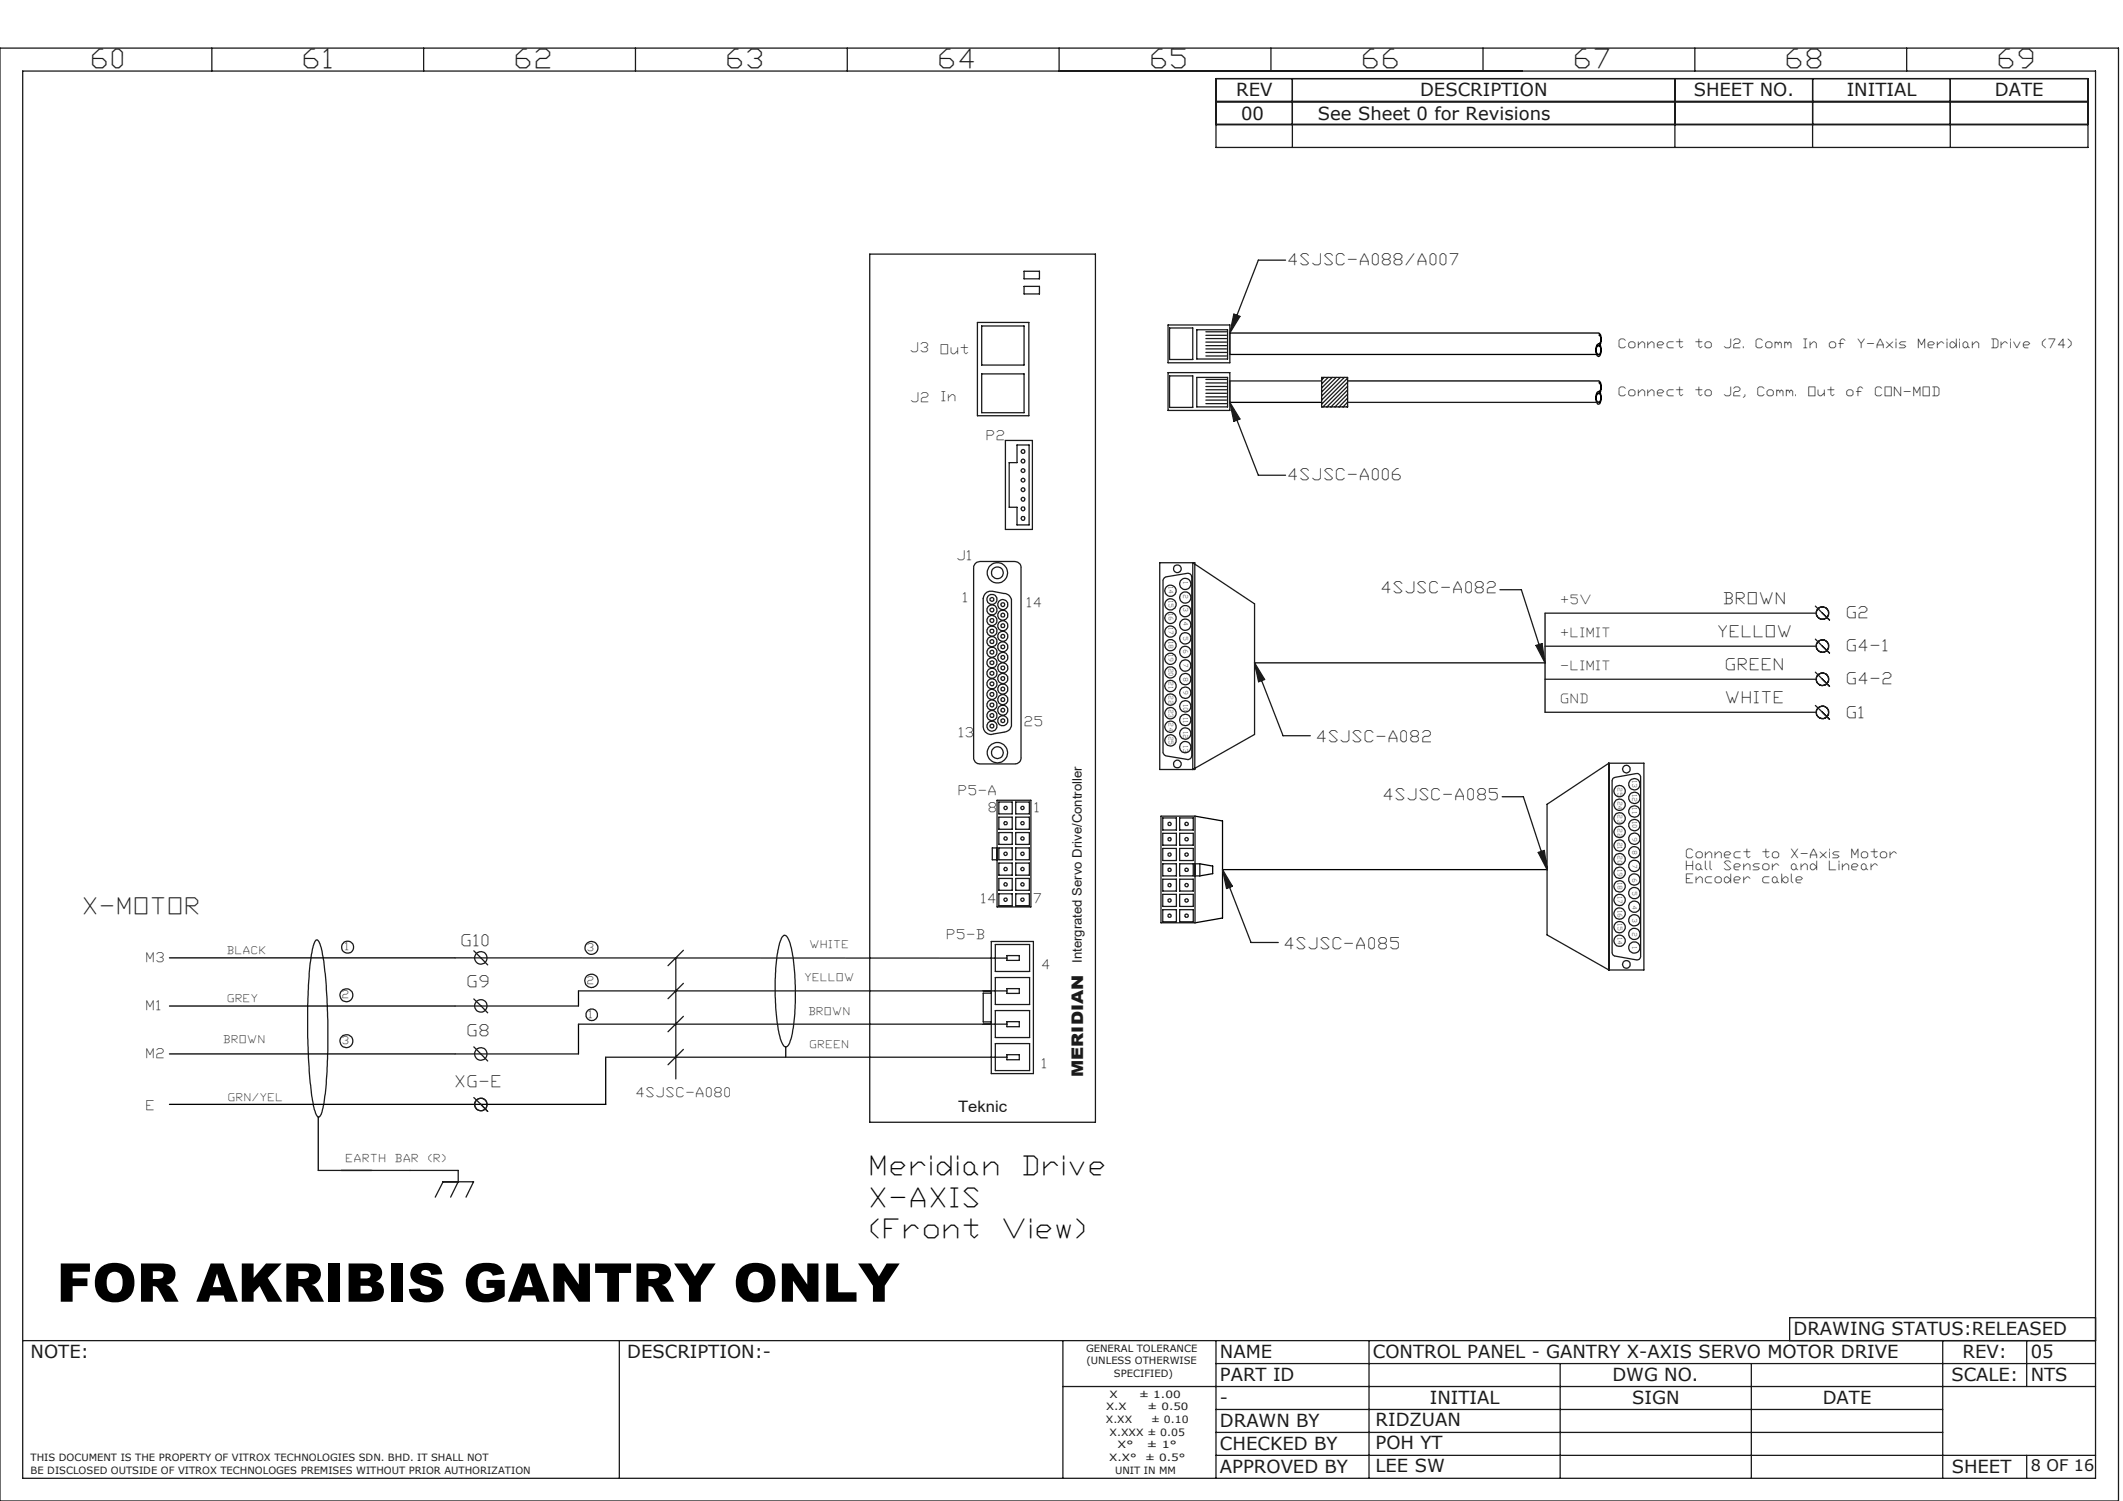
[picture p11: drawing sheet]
<svg xmlns="http://www.w3.org/2000/svg" width="297mm" height="210mm" viewBox="0 0 297 210" stroke-linecap="round" stroke-linejoin="round" font-family="sans-serif">
<g fill="none" stroke="#000" stroke-width=".18">
<path d="M172 53.3v3h12.9M188.5 53.3h35.1a.98 .98 0 0 1 .1 1.4l-.1 .1M223.4 48.5a.32 .32 0 0 1 .4-.1 .32 .32 0 0 1 .1 .5l.1 .4a.38 .38 0 0 1-.1 .4 .38 .38 0 0 1-.5 .1l-.1-.5zM223.4 48.3a.29 .29 0 0 1 .4-.2 .29 .29 0 0 1 .1 .4l.1 .4a.47 .47 0 0 1-.5 .7l-.2-.6zM223.5 55.1a.44 .44 0 0 1 .5 .5v.3a.47 .47 0 0 1-.5 .6l-.2-.3v-.6zM223.5 54.8a.44 .44 0 0 1 .5 .6v.3a.38 .38 0 0 1-.1 .4 .38 .38 0 0 1-.5 .1l-.1-.3v-.6zM223.6 46.9a.98 .98 0 0 1 .1 1.4l-.1 .1M223.6 53.5a.99 .99 0 0 1 0 1.6M223.6 48.1a.99 .99 0 0 0 0-1.5h-51.6v3h51.6M175.5 92.7h40.6M216.1 85.8v13.9M167.2 114.2l3.8 .7v13.5l-3.8 .7"/>
<path d="M23.7 134h40M80.9 138.6v2.1M167.9 120.9l1.8 .3v1l-1.8 .3M171 121.7h45.4M23.7 147.5h40M23.7 140.7h40M44.5 156.3v7.5M80.9 143.3v4.2M84.7 147.9v6.6h-61M109.9 146.5v1.4"/>
</g>
<g fill="none" stroke="#191924" stroke-width=".18">
<path d="M0 6.7h296.4v203.3h-296.4zM3.2 9.9h290v196.9h-290zM29.6 6.7v3.2M59.3 6.7v3.2M88.9 6.7v3.2M118.5 6.7v3.2M148.2 6.7v3.2M170.1 11h122v9.6h-122zM170.1 14.2h122M170.1 17.4h122M177.8 6.7v3.2M180.8 11v9.6"/>
<path d="M207.5 6.7v3.2M234.3 11v9.6M237.1 6.7v3.2M253.6 11v9.6M266.7 6.7v3.2M272.8 11v9.6M121.7 35.6h31.5v121.4h-31.5zM143.3 38h2.1v1h-2.1zM179.8 36.4h-3.8l-3 7.7M136.7 45.1h7.2v13.1h-7.2zM137.3 45.6h6v5.5h-6zM137.3 52.3h6v5.4h-6z"/>
<path d="M143.3 40.1h2.1v1h-2.1zM163.4 45.5h8.6v5.3h-8.6zM163.4 52.1h8.6v5.3h-8.6zM163.6 45.9h3.3v4.4h-3.3zM163.6 52.6h3.3v4.4h-3.3zM167.4 46.1h4.3v4.1h-4.3zM167.4 52.8h4.3v4.1h-4.3zM168.7 48.8h2.9M168.7 49.3h2.9M168.7 49.8h2.9M168.7 47.4h2.9M168.7 46.4h2.9"/>
<path d="M168.7 46.9h2.9M168.7 47.9h2.9M168.7 48.4h2.9M168.7 55.5h2.9M168.7 56h2.9M168.7 56.5h2.9M168.7 54.1h2.9M168.7 53.1h2.9M168.7 53.6h2.9M168.7 54.5h2.9M168.7 55h2.9M172 53.3h12.9"/>
<path d="M172 56.3l1.5 2.3-.9 .3zM172.6 43.9l.9 .4-1.5 2.3zM173 58.8l3 7.7h3.8M184.9 52.8h3.6v4.1h-3.6zM185.2 52.8l-.3 .4M185.8 52.8l-.9 .9M186.4 52.8l-1.5 1.5M186.9 52.8l-2 2M187.5 52.8l-2.6 2.6M188.1 52.8l-3.2 3.2M188.5 56.3h35.1M188.5 52.9l-3.6 3.6"/>
<path d="M188.5 53.5l-3.4 3.4M188.5 54l-2.9 2.9M188.5 54.6l-2.3 2.3M188.5 55.1l-1.7 1.8M188.5 55.7l-1.2 1.2M188.5 56.3l-.6 .6M188.5 56.8v.1M136.5 78.8l.6-.2h4.9a.91 .91 0 0 1 .8 .8v26.6a.84 .84 0 0 1-.8 .9h-4.9a.84 .84 0 0 1-.9-.9v-26.7zM140.7 61.6h3.7v12.5h-3.7zM142.3 62.3h1.7v11.1h-1.7v-2.4h-1.1v-6.3h1.1zM162.2 78.7h4.9v29h-4.9zM166.9 78.7l8.6 5.8v18.3l-8.6 4.9z"/>
<path d="M137.5 83.7v17.9a1.1 1.1 0 0 0 1.5 1.1l1.4-.3a1.19 1.19 0 0 0 1.1-.8v-17.8a1.08 1.08 0 0 0-1.1-.8l-1.4-.2a1.1 1.1 0 0 0-1.5 1M162.9 80.8l.2-.1 3-.5a.53 .53 0 0 1 .6 .5v25a.55 .55 0 0 1-.6 .5l-3-.4-.2-.2-.2-.3v-24.1zM175.5 92.7l1.4 2.4-.8 .3zM176.5 95.2l3 7.7h3.8M209.8 82.5h3l2.5 7.7M214.9 90.3l.8-.2 .4 2.6zM216.1 90.4h38M216.1 95h38M216.1 85.8h38M216.1 99.7h38M254 84.8l1.9 1.9M254 89.4l1.9 2"/>
<path d="M254 94l1.9 2M254 98.7l1.9 1.9M139.5 118.6h-.7v1.7h.7M139.5 112h4.7v14.9h-4.7zM139.7 118.6h1.9v1.7h-1.9zM139.7 112.2h1.9v1.7h-1.9zM139.7 116.5h1.9v1.6h-1.9zM139.7 114.3h1.9v1.7h-1.9zM142.1 118.6h1.9v1.7h-1.9zM142.1 112.2h1.9v1.7h-1.9zM142.1 114.3h1.9v1.7h-1.9zM142.1 116.5h1.9v1.6h-1.9z"/>
<path d="M162.4 114.2h4.8v14.9h-4.8zM162.7 114.4h1.9v1.7h-1.9zM162.7 118.7h1.9v1.7h-1.9zM162.7 116.6h1.9v1.6h-1.9zM165 114.4h1.9v1.7h-1.9zM165 116.6h1.9v1.6h-1.9zM165 118.7h1.9v1.7h-1.9zM210.1 111.5h3l2.5 7.6M215.2 119.3l.8-.3 .4 2.7zM225.1 106.8h4.9v28.9h-4.9M225.1 106.8v28.9M225.1 106.8l-8.7 5.7v18.3l8.7 4.9"/>
<path d="M225.6 108.9l.4-.1 2.9-.6a.54 .54 0 0 1 .6 .6v25a.5 .5 0 0 1-.6 .5l-2.9-.5a.49 .49 0 0 1-.5-.6v-24zM44.2 131.5a.48 .48 0 0 1 .6 .6 42.9 42.9 0 0 1 1 9.6v6.8a28 28 0 0 1-.9 7.4 .35 .35 0 0 1-.5 .3 10.3 10.3 0 0 1-.9-4.3l-.2-2.1-.3-4.7 .1-5.9a25.7 25.7 0 0 1 .9-7.3zM63.7 134h77.2M66.3 139.8l1.9 1.9M66.3 133l1.9 2M80.9 138.6h60M94.5 134v16.9M95.6 133l-2.1 2.1M95.6 137.6l-2.1 2.1M109.6 130.9a.65 .65 0 0 1 .7 .6 26.7 26.7 0 0 1 1 8.8 16.4 16.4 0 0 1-1 5.8 .44 .44 0 0 1-.4 .4 .44 .44 0 0 1-.4-.4 14.6 14.6 0 0 1-1-5.5 26.6 26.6 0 0 1 .7-9l.2-.4zM138.7 131.7h5.9v18.5h-5.9zM138.7 139h-1.2v4h1.2"/>
<path d="M139.2 132.1h4.8v3.8h-4.8zM139.2 136.8h4.8v3.7h-4.8zM139.7 125.1h1.9v1.6h-1.9zM139.7 122.9h1.9v1.7h-1.9zM139.7 120.7h1.9v1.7h-1.9zM140.9 133.7h1.7v.7h-1.7zM140.9 138.3h1.7v.7h-1.7zM142.1 120.7h1.9v1.7h-1.9zM142.1 122.9h1.9v1.7h-1.9zM142.1 125.1h1.9v1.6h-1.9zM162.7 120.9h1.9v1.6h-1.9zM162.7 127.3h1.9v1.7h-1.9z"/>
<path d="M162.7 125.1h1.9v1.7h-1.9zM162.7 123h1.9v1.7h-1.9zM165 120.9h1.9v1.6h-1.9zM165 123h1.9v1.7h-1.9zM165 125.1h1.9v1.7h-1.9zM165 127.3h1.9v1.7h-1.9zM167.2 120.9h.7v1.6h-.7M171 121.7l1.4 2.3-.8 .3zM172 124.1l3 7.8h3.8M63.7 147.5h17.2M63.7 140.7h17.2M67.3 154.5l.9 1"/>
<path d="M80.9 143.3h60M84.7 147.9h56.2M95.6 142.2l-2.1 2.1M95.6 146.8l-2.1 2.2M139.2 141.4h4.8v3.8h-4.8zM139.2 146h4.8v3.8h-4.8zM140.9 142.9h1.7v.7h-1.7zM140.9 147.6h1.7v.7h-1.7zM44.5 163.8h19.6v1.5l-1.1 2.2M60.9 167.5l1.1-2.2h4.3l-1.1 2.2M3.2 187.6h290M86.6 187.6v19.2"/>
<path d="M148.7 194h144.5M148.7 187.6v19.2M170.1 197.2h101.7M170.1 190.8h123.1M170.1 187.6v19.2M191.5 187.6v19.2M218.3 190.8v16M245 190.8v16M271.8 187.6v19.2M283.5 187.6v6.4M293.2 184.4h-42.8v3.2M170.1 203.6h123.1"/>
<path d="M170.1 200.4h101.7M283.5 203.6v3.2"/>
<circle cx="143.1" cy="68.5" r=".28"/>
<circle cx="143.1" cy="71.2" r=".28"/>
<circle cx="143.1" cy="72.5" r=".28"/>
<circle cx="143.1" cy="69.8" r=".28"/>
<circle cx="143.1" cy="63.2" r=".27"/>
<circle cx="143.1" cy="65.8" r=".27"/>
<circle cx="143.1" cy="64.5" r=".27"/>
<circle cx="143.1" cy="67.2" r=".27"/>
<circle cx="164.7" cy="79.6" r=".53"/>
<circle cx="138.8" cy="88.3" r=".26"/>
<circle cx="138.8" cy="95.7" r=".26"/>
<circle cx="138.8" cy="86.8" r=".26"/>
<circle cx="138.8" cy="98.6" r=".26"/>
<circle cx="138.8" cy="97.1" r=".26"/>
<circle cx="138.8" cy="85.3" r=".26"/>
<circle cx="138.8" cy="89.8" r=".26"/>
<circle cx="138.8" cy="91.2" r=".25"/>
<circle cx="138.8" cy="92.7" r=".25"/>
<circle cx="138.8" cy="83.9" r=".25"/>
<circle cx="138.8" cy="94.2" r=".25"/>
<circle cx="138.8" cy="86.8" r=".71"/>
<circle cx="138.8" cy="95.7" r=".71"/>
<circle cx="138.8" cy="91.3" r=".71"/>
<circle cx="138.8" cy="88.3" r=".71"/>
<circle cx="138.8" cy="98.6" r=".71"/>
<circle cx="138.8" cy="97.1" r=".71"/>
<circle cx="138.8" cy="92.7" r=".71"/>
<circle cx="138.8" cy="89.8" r=".71"/>
<circle cx="138.8" cy="83.9" r=".7"/>
<circle cx="138.8" cy="94.2" r=".7"/>
<circle cx="138.8" cy="85.3" r=".7"/>
<circle cx="139.5" cy="80.1" r="1.43"/>
<circle cx="139.5" cy="80.1" r=".83"/>
<circle cx="140.3" cy="84.6" r=".26"/>
<circle cx="140.3" cy="87.6" r=".26"/>
<circle cx="140.3" cy="92" r=".26"/>
<circle cx="140.3" cy="94.9" r=".26"/>
<circle cx="140.3" cy="96.4" r=".26"/>
<circle cx="140.3" cy="93.4" r=".26"/>
<circle cx="140.3" cy="97.9" r=".26"/>
<circle cx="140.3" cy="86.1" r=".26"/>
<circle cx="140.3" cy="99.4" r=".25"/>
<circle cx="140.3" cy="90.5" r=".25"/>
<circle cx="140.3" cy="89" r=".25"/>
<circle cx="140.3" cy="97.9" r=".71"/>
<circle cx="140.3" cy="99.4" r=".71"/>
<circle cx="140.3" cy="84.6" r=".71"/>
<circle cx="140.3" cy="89" r=".71"/>
<circle cx="140.3" cy="87.5" r=".71"/>
<circle cx="140.3" cy="96.4" r=".71"/>
<circle cx="140.3" cy="94.9" r=".71"/>
<circle cx="140.3" cy="93.4" r=".71"/>
<circle cx="140.3" cy="90.5" r=".71"/>
<circle cx="140.3" cy="86.1" r=".71"/>
<circle cx="140.3" cy="92" r=".7"/>
<circle cx="163.7" cy="97.9" r=".8"/>
<circle cx="163.7" cy="99.8" r=".8"/>
<circle cx="163.7" cy="96" r=".8"/>
<circle cx="163.7" cy="94.1" r=".8"/>
<circle cx="163.7" cy="88.4" r=".79"/>
<circle cx="163.7" cy="84.6" r=".79"/>
<circle cx="163.7" cy="82.6" r=".79"/>
<circle cx="163.7" cy="86.5" r=".79"/>
<circle cx="163.7" cy="92.2" r=".79"/>
<circle cx="163.7" cy="90.3" r=".79"/>
<circle cx="165.8" cy="87.4" r=".8"/>
<circle cx="165.8" cy="91.2" r=".8"/>
<circle cx="165.8" cy="95" r=".8"/>
<circle cx="165.8" cy="96.9" r=".8"/>
<circle cx="165.8" cy="93.1" r=".8"/>
<circle cx="165.8" cy="89.3" r=".8"/>
<circle cx="165.8" cy="98.8" r=".8"/>
<circle cx="165.8" cy="83.6" r=".79"/>
<circle cx="165.8" cy="81.7" r=".79"/>
<circle cx="165.8" cy="85.5" r=".79"/>
<circle cx="255" cy="95" r=".87"/>
<circle cx="255" cy="99.7" r=".87"/>
<circle cx="255" cy="85.8" r=".87"/>
<circle cx="255" cy="90.4" r=".87"/>
<circle cx="138.8" cy="100.1" r=".26"/>
<circle cx="138.8" cy="101.6" r=".25"/>
<circle cx="138.8" cy="101.6" r=".71"/>
<circle cx="138.8" cy="100.1" r=".71"/>
<circle cx="139.5" cy="105.3" r=".83"/>
<circle cx="139.6" cy="105.3" r="1.42"/>
<circle cx="140.3" cy="100.8" r=".25"/>
<circle cx="140.3" cy="100.8" r=".71"/>
<circle cx="140.7" cy="115.2" r=".24"/>
<circle cx="140.7" cy="113" r=".23"/>
<circle cx="140.7" cy="117.3" r=".23"/>
<circle cx="140.7" cy="119.5" r=".23"/>
<circle cx="143" cy="115.2" r=".23"/>
<circle cx="143" cy="113" r=".22"/>
<circle cx="143" cy="117.3" r=".22"/>
<circle cx="143" cy="119.5" r=".22"/>
<circle cx="163.6" cy="115.3" r=".24"/>
<circle cx="163.6" cy="117.4" r=".23"/>
<circle cx="163.6" cy="119.6" r=".23"/>
<circle cx="163.7" cy="101.7" r=".8"/>
<circle cx="163.7" cy="103.6" r=".8"/>
<circle cx="164.7" cy="106.9" r=".54"/>
<circle cx="165.8" cy="104.5" r=".8"/>
<circle cx="165.8" cy="100.7" r=".8"/>
<circle cx="165.8" cy="102.6" r=".8"/>
<circle cx="166" cy="115.3" r=".24"/>
<circle cx="166" cy="119.6" r=".23"/>
<circle cx="166" cy="117.4" r=".23"/>
<circle cx="226.6" cy="114.5" r=".8"/>
<circle cx="226.6" cy="116.4" r=".8"/>
<circle cx="226.6" cy="118.3" r=".8"/>
<circle cx="226.6" cy="110.7" r=".8"/>
<circle cx="226.6" cy="112.6" r=".8"/>
<circle cx="227.5" cy="107.6" r=".54"/>
<circle cx="228.6" cy="113.5" r=".79"/>
<circle cx="228.6" cy="115.4" r=".79"/>
<circle cx="228.6" cy="111.6" r=".79"/>
<circle cx="228.6" cy="109.7" r=".79"/>
<circle cx="228.6" cy="119.2" r=".79"/>
<circle cx="228.6" cy="117.3" r=".79"/>
<circle cx="67.3" cy="134" r=".86"/>
<circle cx="140.7" cy="121.6" r=".24"/>
<circle cx="140.7" cy="123.7" r=".23"/>
<circle cx="140.7" cy="125.9" r=".23"/>
<circle cx="143" cy="121.6" r=".23"/>
<circle cx="143" cy="123.7" r=".22"/>
<circle cx="143" cy="125.9" r=".22"/>
<circle cx="163.6" cy="128.1" r=".24"/>
<circle cx="163.6" cy="121.7" r=".24"/>
<circle cx="163.6" cy="123.8" r=".23"/>
<circle cx="163.6" cy="126" r=".23"/>
<circle cx="166" cy="128.1" r=".24"/>
<circle cx="166" cy="121.7" r=".24"/>
<circle cx="166" cy="123.8" r=".23"/>
<circle cx="166" cy="126" r=".23"/>
<circle cx="226.6" cy="122.1" r=".8"/>
<circle cx="226.6" cy="125.9" r=".8"/>
<circle cx="226.6" cy="127.8" r=".8"/>
<circle cx="226.6" cy="131.6" r=".8"/>
<circle cx="226.6" cy="129.7" r=".8"/>
<circle cx="226.6" cy="124" r=".8"/>
<circle cx="226.6" cy="120.2" r=".8"/>
<circle cx="227.5" cy="134.9" r=".54"/>
<circle cx="228.6" cy="123.1" r=".79"/>
<circle cx="228.6" cy="121.2" r=".79"/>
<circle cx="228.6" cy="126.9" r=".78"/>
<circle cx="228.6" cy="124.9" r=".78"/>
<circle cx="228.6" cy="132.6" r=".78"/>
<circle cx="228.6" cy="130.7" r=".78"/>
<circle cx="228.6" cy="128.8" r=".78"/>
<circle cx="67.3" cy="140.7" r=".86"/>
<circle cx="67.3" cy="154.5" r=".86"/>
</g>
<path d="M175.5 92.7l1.4 2.4-.8 .3zM214.9 90.3l.8-.2 .4 2.6zM171 121.7l1.4 2.3-.8 .3zM215.2 119.3l.8-.3 .4 2.7zM172 56.3l1.5 2.3-.9 .3zM172.6 43.9l.9 .4-1.5 2.3z" fill-rule="evenodd" fill="#191924"/>
<g fill="none" stroke="#191924" stroke-width=".18">
<path d="M66.3 153.6l1.9 1.9M66.3 146.5l1.9 1.9"/>
<circle cx="48.5" cy="139.3" r=".9"/>
<circle cx="48.6" cy="132.5" r=".84"/>
<circle cx="82.7" cy="132.6" r=".9"/>
<circle cx="82.8" cy="137.2" r=".93"/>
<circle cx="48.5" cy="145.7" r=".9"/>
<circle cx="67.3" cy="147.5" r=".86"/>
<circle cx="67.3" cy="154.5" r=".86"/>
<circle cx="82.8" cy="142" r=".81"/>
</g>
<text font-size="7.5" x="7.9" y="182.1">FOR AKRIBIS GANTRY ONLY</text>
<g font-size="3.6" fill="#191924">
<text x="13" y="9.6">60</text>
<text x="42.6" y="9.6">61</text>
<text x="72.3" y="9.6">62</text>
<text x="101.9" y="9.6">63</text>
<text x="131.5" y="9.6">64</text>
<text x="161.2" y="9.6">65</text>
<text x="190.8" y="9.6">66</text>
<text x="220.4" y="9.6">67</text>
<text x="250.1" y="9.6">68</text>
<text x="279.7" y="9.6">69</text>
</g>
<g font-size="3.6">
<text x="121.9" y="164.4">Meridian</text>
<text x="143.3" y="164.4">Drive</text>
<text x="121.9" y="168.8">X-AXIS</text>
<text x="121.9" y="173.3">(Front</text>
<text x="140.5" y="173.3">View)</text>
</g>
<text font-size="3.1" fill="#191924" x="11.8" y="127.9">X-MOTOR</text>
<g font-size="2.5" fill="#191924">
<text x="172.9" y="13.4">REV</text>
<text x="173.6" y="16.8">00</text>
<text x="184.4" y="16.8">See Sheet 0 for Revisions</text>
<text x="198.7" y="13.4">DESCRIPTION</text>
<text x="236.9" y="13.4">SHEET NO.</text>
<text x="258.3" y="13.4">INITIAL</text>
<text x="279.1" y="13.4">DATE</text>
<text x="4.3" y="190">NOTE:</text>
<text x="87.7" y="190">DESCRIPTION:-</text>
<text x="170.7" y="190">NAME</text>
<text x="192.1" y="190">CONTROL PANEL - GANTRY X-AXIS SERVO MOTOR DRIVE</text>
<text x="250.9" y="186.8">DRAWING STATUS:RELEASED</text>
<text x="274.6" y="190">REV:</text>
<text x="284.1" y="190">05</text>
<text x="170.7" y="193.2">PART ID</text>
<text x="170.7" y="196.4">-</text>
<text x="200" y="196.4">INITIAL</text>
<text x="225.6" y="193.2">DWG NO.</text>
<text x="228.3" y="196.4">SIGN</text>
<text x="255" y="196.4">DATE</text>
<text x="273" y="193.2">SCALE:</text>
<text x="284.1" y="193.2">NTS</text>
<text x="170.7" y="199.6">DRAWN BY</text>
<text x="170.7" y="202.8">CHECKED BY</text>
<text x="192.4" y="202.7">POH YT</text>
<text x="192.4" y="199.5">RIDZUAN</text>
<text x="170.7" y="206">APPROVED BY</text>
<text x="192.4" y="205.9">LEE SW</text>
<text x="273" y="206">SHEET</text>
</g>
<g font-size="2.2" fill="#191924">
<text x="180.3" y="37">4SJSC-A088/A007</text>
<text x="180.3" y="67.2">4SJSC-A006</text>
<text x="193.4" y="83">4SJSC-A082</text>
<text x="240.4" y="89.1">YELLOW</text>
<text x="241.3" y="84.4">BROWN</text>
<text x="258.4" y="86.5">G2</text>
<text x="241.6" y="93.7">GREEN</text>
<text x="258.4" y="95.7">G4-2</text>
<text x="258.4" y="91.1">G4-1</text>
<text x="241.6" y="98.3">WHITE</text>
<text x="258.4" y="100.4">G1</text>
<text x="184.3" y="103.8">4SJSC-A082</text>
<text x="193.6" y="111.9">4SJSC-A085</text>
<text x="64.7" y="132.4">G10</text>
<text x="179.8" y="132.7">4SJSC-A085</text>
<text x="65.5" y="138.2">G9</text>
<text x="65.5" y="144.9">G8</text>
<text x="63.8" y="152.1">XG-E</text>
<text x="134" y="155.5">Teknic</text>
<text x="151.5" y="150.7" transform="rotate(-90 151.5 150.7)">MERIDIAN</text>
<text x="284.1" y="205.8">8 OF 16</text>
</g>
<g font-size="1.8" fill="#191924">
<text x="127.5" y="49.2">J3</text>
<text x="131.7" y="49.5">Out</text>
<text x="127.5" y="56.3">J2</text>
<text x="131.8" y="56.1">In</text>
<text x="138.1" y="61.5">P2</text>
<text x="134" y="78.3">J1</text>
<text x="134.8" y="84.2">1</text>
<text x="143.7" y="84.9">14</text>
<text x="218.5" y="84.4">+5V</text>
<text x="218.5" y="89.1">+LIMIT</text>
<text x="218.5" y="93.7">-LIMIT</text>
<text x="143.4" y="101.5">25</text>
<text x="218.5" y="98.3">GND</text>
<text x="134.2" y="103.1">13</text>
<text x="134.2" y="111.2">P5-A</text>
<text x="138.4" y="113.6">8</text>
<text x="144.8" y="113.6">1</text>
<text x="132.5" y="131.4">P5-B</text>
<text x="137.3" y="126.4">14</text>
<text x="144.7" y="126.4">7</text>
<text x="20.5" y="134.6">M3</text>
<text x="145.8" y="135.6">4</text>
<text x="151.3" y="134.7" transform="rotate(-90 151.3 134.7)">Intergrated Servo Drive/Controller</text>
<text x="20.5" y="141.3">M1</text>
<text x="20.5" y="148">M2</text>
<text x="145.8" y="149.4">1</text>
<text x="20.5" y="155.2">E</text>
<text x="89.1" y="153.5">4SJSC-A080</text>
</g>
<g font-size="1.8">
<text x="226.5" y="48.7">Connect</text>
<text x="237.2" y="48.7">to</text>
<text x="241.2" y="48.7">J2.</text>
<text x="245.7" y="48.7">Comm</text>
<text x="252.4" y="48.7">In</text>
<text x="255.9" y="48.7">of</text>
<text x="259.9" y="48.7">Y-Axis</text>
<text x="268.4" y="48.7">Meridian</text>
<text x="278.6" y="48.7">Drive</text>
<text x="285.8" y="48.7">(74)</text>
<text x="226.5" y="55.3">Connect</text>
<text x="237.2" y="55.3">to</text>
<text x="241.2" y="55.3">J2,</text>
<text x="245.9" y="55.3">Comm.</text>
<text x="253" y="55.3">Out</text>
<text x="258.4" y="55.3">of</text>
<text x="262.4" y="55.3">CON-MOD</text>
<text x="235.9" y="120">Connect</text>
<text x="246.6" y="120">to</text>
<text x="250.6" y="120">X-Axis</text>
<text x="259.1" y="120">Motor</text>
<text x="235.9" y="121.7">Hall</text>
<text x="235.9" y="123.5">Encoder</text>
<text x="241.3" y="121.7">Sensor</text>
<text x="246.6" y="123.5">cable</text>
<text x="250.6" y="121.7">and</text>
<text x="256" y="121.7">Linear</text>
</g>
<g font-size="1.5" fill="#191924">
<text x="31.9" y="133.5">BLACK</text>
<text x="48.3" y="132.9">1</text>
<text x="82.3" y="133">3</text>
<text x="82.3" y="137.6">2</text>
<text x="112.7" y="137.3">YELLOW</text>
<text x="113.4" y="132.7">WHITE</text>
<text x="31.9" y="140.2">GREY</text>
<text x="48" y="139.6">2</text>
<text x="82.4" y="142.4">1</text>
<text x="113.2" y="141.9">BROWN</text>
<text x="31.4" y="145.9">BROWN</text>
<text x="48" y="146.1">3</text>
<text x="113.4" y="146.6">GREEN</text>
<text x="32" y="154.1">GRN/YEL</text>
<text x="48.5" y="162.6">EARTH</text>
<text x="55.4" y="162.6">BAR</text>
<text x="60" y="162.6">(R)</text>
</g>
<g font-size="1.4" fill="#191924">
<text x="151.9" y="189.1">GENERAL TOLERANCE</text>
<text x="152" y="190.9">(UNLESS OTHERWISE</text>
<text x="154.7" y="197.3">X.X</text>
<text x="155.2" y="195.5">X</text>
<text x="155.8" y="192.7">SPECIFIED)</text>
<text x="159.4" y="195.5">± 1.00</text>
<text x="160.5" y="197.3">± 0.50</text>
<text x="154.7" y="199.1">X.XX</text>
<text x="155.2" y="200.9">X.XXX ± 0.05</text>
<text x="156.4" y="202.6">X°</text>
<text x="160.4" y="202.6">± 1°</text>
<text x="161.1" y="199.1">± 0.10</text>
<text x="4.3" y="204.4">THIS DOCUMENT IS THE PROPERTY OF VITROX TECHNOLOGIES SDN. BHD. IT SHALL NOT</text>
<text x="4.3" y="206.2">BE DISCLOSED OUTSIDE OF VITROX TECHNOLOGES PREMISES WITHOUT PRIOR AUTHORIZATION</text>
<text x="155.2" y="204.4">X.X°</text>
<text x="156" y="206.2">UNIT IN MM</text>
<text x="160.2" y="204.4">± 0.5°</text>
</g>
<g font-size=".8" fill="#191924">
<text x="163.5" y="82.2" transform="rotate(90 163.5 82.2)">14</text>
<text x="165.6" y="81.4" transform="rotate(90 165.6 81.4)">1</text>
<text x="165.6" y="83.2" transform="rotate(90 165.6 83.2)">2</text>
<text x="163.5" y="84.1" transform="rotate(90 163.5 84.1)">15</text>
<text x="163.5" y="86" transform="rotate(90 163.5 86)">16</text>
<text x="163.5" y="87.9" transform="rotate(90 163.5 87.9)">17</text>
<text x="163.5" y="89.8" transform="rotate(90 163.5 89.8)">18</text>
<text x="165.6" y="85.1" transform="rotate(90 165.6 85.1)">3</text>
<text x="165.6" y="87" transform="rotate(90 165.6 87)">4</text>
<text x="165.6" y="89.1" transform="rotate(90 165.6 89.1)">5</text>
<text x="163.5" y="91.7" transform="rotate(90 163.5 91.7)">19</text>
<text x="163.5" y="93.6" transform="rotate(90 163.5 93.6)">20</text>
<text x="163.5" y="95.5" transform="rotate(90 163.5 95.5)">21</text>
<text x="165.6" y="91" transform="rotate(90 165.6 91)">6</text>
<text x="165.6" y="92.9" transform="rotate(90 165.6 92.9)">7</text>
<text x="165.6" y="94.8" transform="rotate(90 165.6 94.8)">8</text>
<text x="163.5" y="97.4" transform="rotate(90 163.5 97.4)">22</text>
<text x="163.5" y="99.3" transform="rotate(90 163.5 99.3)">23</text>
<text x="163.5" y="101.2" transform="rotate(90 163.5 101.2)">24</text>
<text x="165.6" y="96.7" transform="rotate(90 165.6 96.7)">9</text>
<text x="165.6" y="98.6" transform="rotate(90 165.6 98.6)">10</text>
<text x="165.6" y="100.5" transform="rotate(90 165.6 100.5)">11</text>
<text x="163.5" y="103.1" transform="rotate(90 163.5 103.1)">25</text>
<text x="165.6" y="102.4" transform="rotate(90 165.6 102.4)">12</text>
<text x="165.6" y="104.3" transform="rotate(90 165.6 104.3)">13</text>
<text x="226.3" y="110.3" transform="rotate(90 226.3 110.3)">25</text>
<text x="226.3" y="112.2" transform="rotate(90 226.3 112.2)">24</text>
<text x="228.4" y="109.3" transform="rotate(90 228.4 109.3)">13</text>
<text x="228.4" y="111.2" transform="rotate(90 228.4 111.2)">12</text>
<text x="228.4" y="113.1" transform="rotate(90 228.4 113.1)">11</text>
<text x="226.3" y="114.1" transform="rotate(90 226.3 114.1)">23</text>
<text x="226.3" y="116" transform="rotate(90 226.3 116)">22</text>
<text x="226.3" y="117.9" transform="rotate(90 226.3 117.9)">21</text>
<text x="226.3" y="119.8" transform="rotate(90 226.3 119.8)">20</text>
<text x="228.4" y="115" transform="rotate(90 228.4 115)">10</text>
<text x="228.4" y="117.2" transform="rotate(90 228.4 117.2)">9</text>
<text x="228.4" y="119.1" transform="rotate(90 228.4 119.1)">8</text>
<text x="226.3" y="121.7" transform="rotate(90 226.3 121.7)">19</text>
<text x="226.3" y="123.6" transform="rotate(90 226.3 123.6)">18</text>
<text x="226.3" y="125.5" transform="rotate(90 226.3 125.5)">17</text>
<text x="228.4" y="121" transform="rotate(90 228.4 121)">7</text>
<text x="228.4" y="122.9" transform="rotate(90 228.4 122.9)">6</text>
<text x="228.4" y="124.8" transform="rotate(90 228.4 124.8)">5</text>
<text x="226.3" y="127.4" transform="rotate(90 226.3 127.4)">16</text>
<text x="226.3" y="129.3" transform="rotate(90 226.3 129.3)">15</text>
<text x="226.3" y="131.2" transform="rotate(90 226.3 131.2)">14</text>
<text x="228.4" y="126.7" transform="rotate(90 228.4 126.7)">4</text>
<text x="228.4" y="128.6" transform="rotate(90 228.4 128.6)">3</text>
<text x="228.4" y="130.5" transform="rotate(90 228.4 130.5)">2</text>
<text x="228.4" y="132.4" transform="rotate(90 228.4 132.4)">1</text>
</g>
</svg>
